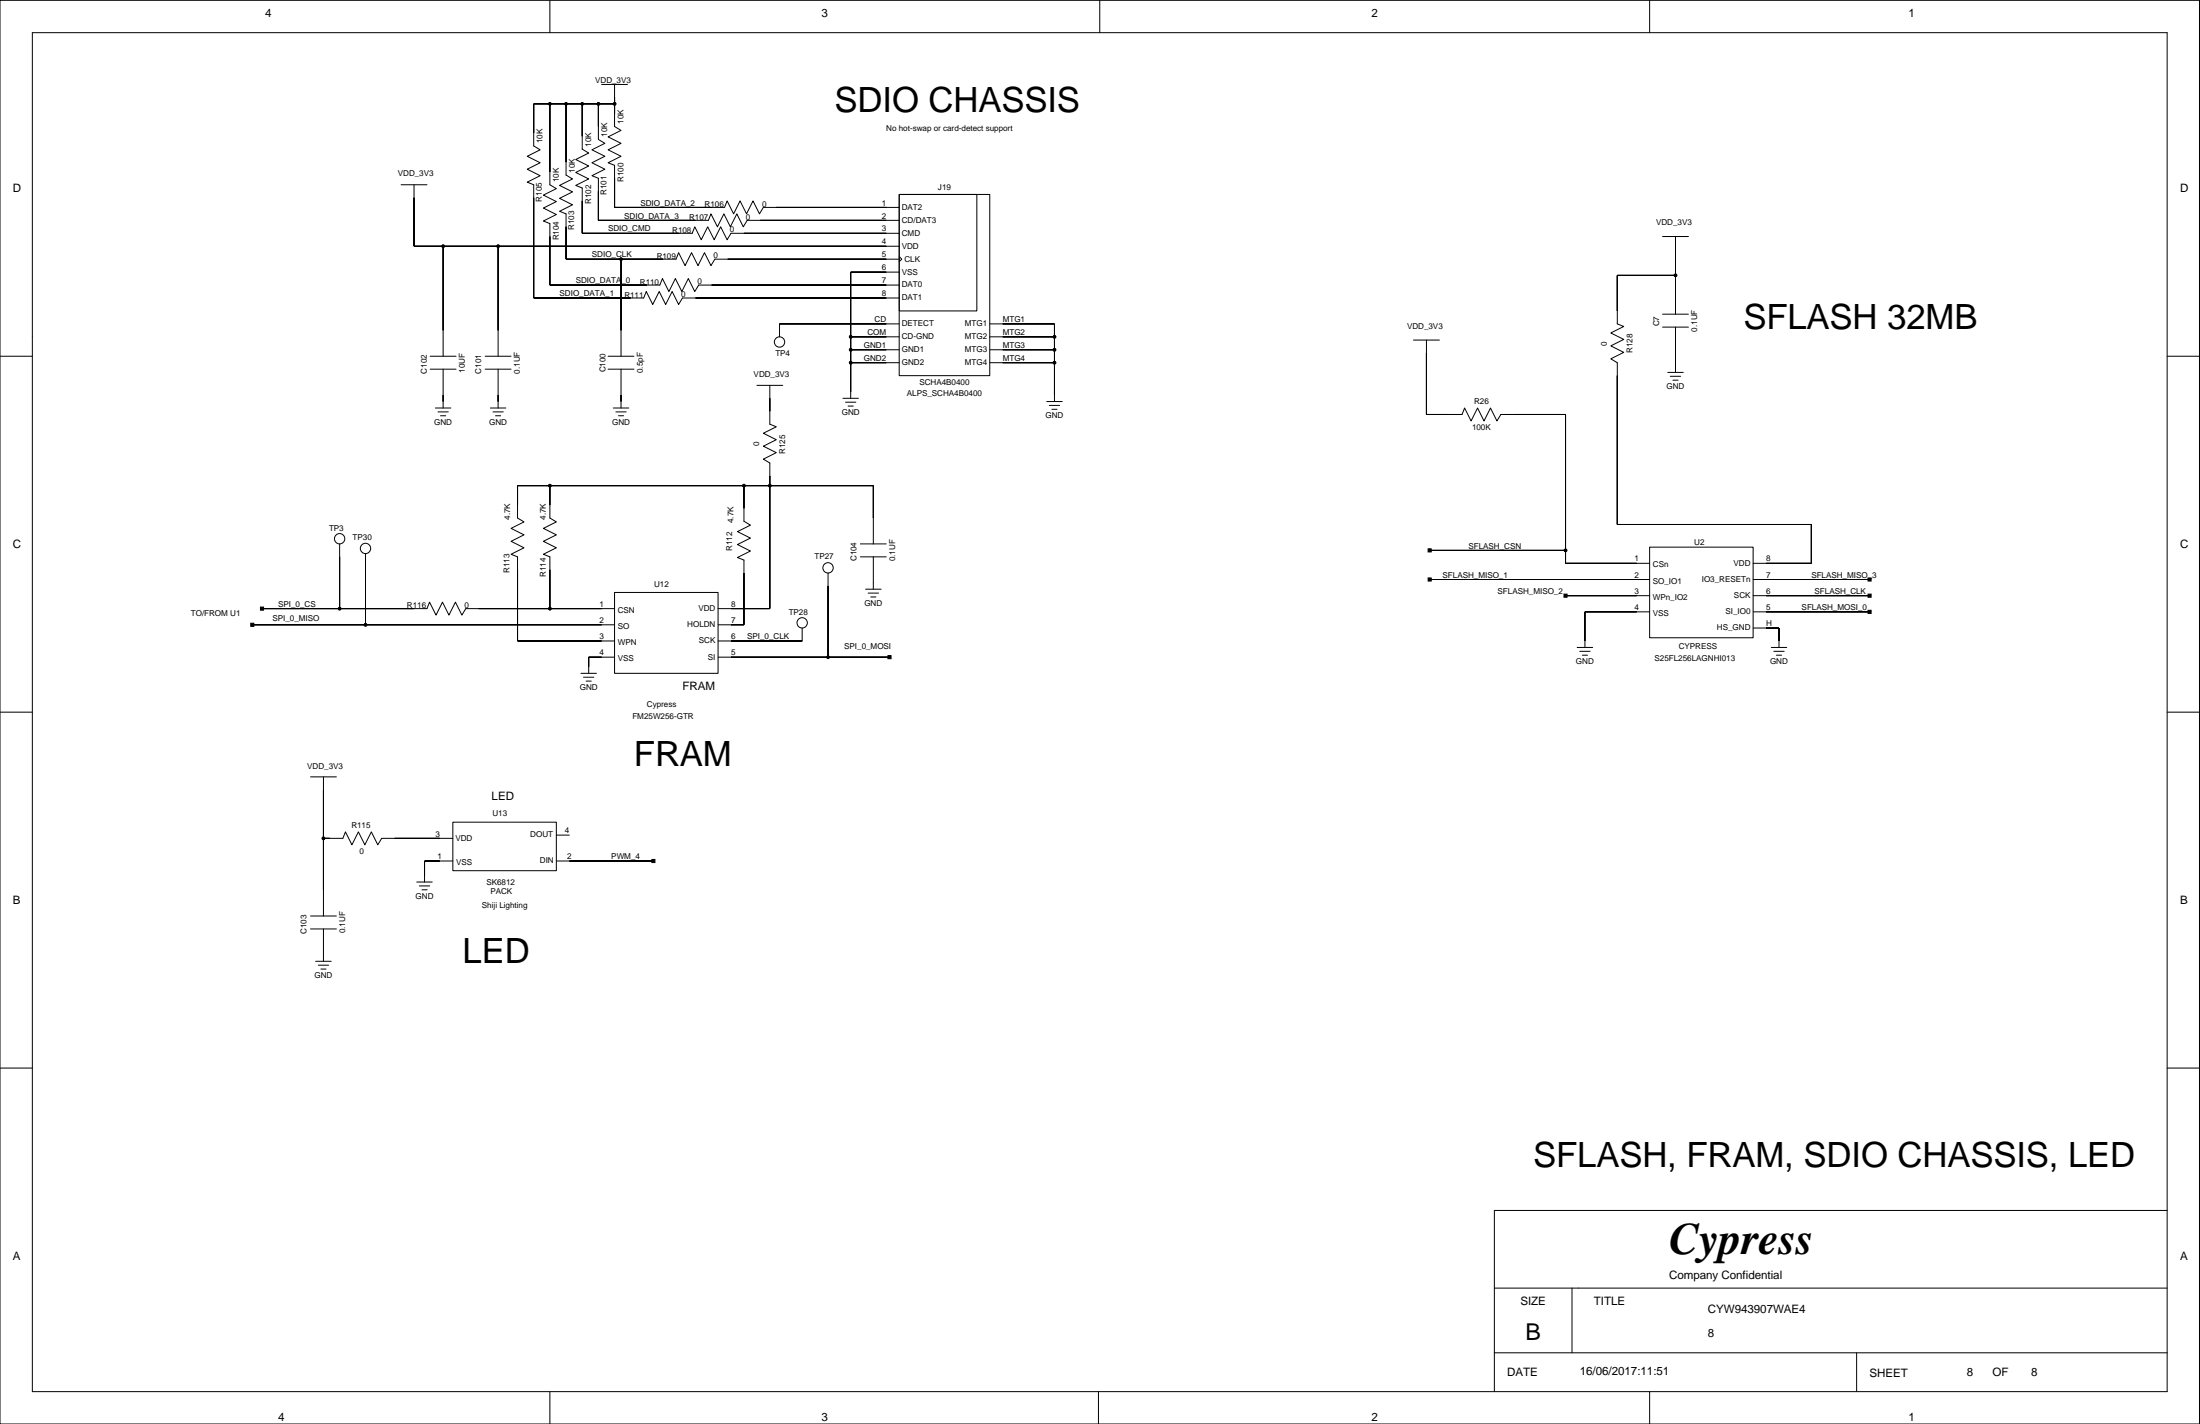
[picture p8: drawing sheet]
<svg xmlns="http://www.w3.org/2000/svg" width="432mm" height="279mm" viewBox="0 0 432 279" stroke-linecap="round" stroke-linejoin="round" font-family="sans-serif">
<g fill="none" stroke="#000" stroke-width=".2">
<path d="M0 .1h431.7v279.3h-431.7zM6.3 6.4h419.1v266.7h-419.1zM107.9 .1v6.3M118.1 16.6h5.1M120.6 16.6v8.2l1.3 .8-2.5 1.3 2.5 1.2-2.5 1.3 2.5 1.3-2.5 1.2 1.2 .5v8.3h21.6l.5-1.3 1.3 2.6 1.3-2.6 1.2 2.6 1.3-2.6 1.3 2.6 .7-1.3h26.7M215.9 .1v6.3M323.8 .1v6.3M78.7 36.3h5.1M81.3 36.3v12h95.2M107.9 20.4v15.9l1.3 .7-2.5 1.3 2.5 1.3-2.5 1.2 2.5 1.3-2.5 1.3 1.2 .5v12h21.6l.5-1.2 1.3 2.5 1.3-2.5 1.2 2.5 1.3-2.5 1.3 2.5 .7-1.3h39.4M111.1 20.4v13.9l1.3 .8-2.6 1.3 2.6 1.2-2.6 1.3 2.6 1.3-2.6 1.3 1.3 .5v8.9h21.6l.5-1.3 1.3 2.5 1.2-2.5 1.3 2.5 1.3-2.5 1.2 2.5 .8-1.2h36.2M114.3 20.4v8.9l1.2 .7-2.5 1.3 2.5 1.3-2.5 1.2 2.5 1.3-2.5 1.3 1.3 .5v8.9h21.6l.5-1.3 1.2 2.5 1.3-2.5 1.3 2.5 1.2-2.5 1.3 2.5 .8-1.2h33"/>
<path d="M117.4 20.4v7l1.3 .7-2.5 1.3 2.5 1.3-2.5 1.2 2.5 1.3-2.5 1.3 1.2 .5v8.2h21.6l.5-1.2 1.3 2.5 1.3-2.5 1.3 2.5 1.2-2.5 1.3 2.5 .8-1.3h29.8M120.6 20.4h-15.8v8.2l1.2 .8-2.5 1.3 2.5 1.2-2.5 1.3 2.5 1.3-2.5 1.2 1.3 .6v22.2h21.5l.5-1.3 1.3 2.5 1.3-2.5 1.3 2.5 1.2-2.5 1.3 2.5 .8-1.2h42.5M176.5 38.2h17.8v35.5h-17.8zM176.5 38.2h15.2v22.8h-15.2zM87 48.3v21.6M97.8 48.3v21.6M121.9 50.9v19M176.5 50.3l.5 .6-.5 .5M176.5 53.4h-9.5v24.8M326.3 46.4h5.1M328.9 54h-11.5v9.5l1.3 .6-2.5 1.2 2.5 1.3-2.5 1.3 2.5 1.2-2.5 1.3 1.2 .8v31.7h38.1v7.6h-11.4M328.9 46.4v15.2"/>
<path d="M0 69.9h6.3M84.4 69.9h5.1M84.4 72.4h5.1M87 72.4v7.7M95.2 69.9h5.1M95.2 72.4h5.1M97.8 72.4v7.7M119.4 69.9h5M119.4 72.4h5M121.9 72.4v7.7M148.6 75.6h5M151.1 75.6v7.6l1.3 .5-2.6 1.3 2.6 1.3-2.6 1.2 2.6 1.3-2.6 1.3 1.3 .7v28.6h-10.2"/>
<path d="M165.4 78.2h3.1M166 78.9h2M166.5 79.7h1M167 66.1h9.5M167 68.6h9.5M167 71.2h9.5M176.5 63.5h-23.5v2.6M194.3 66.1h12.7M194.3 63.5h12.7v15.3M194.3 68.6h12.7M194.3 71.2h12.7M205.4 78.8h3.1"/>
<path d="M205.9 79.5h2.1M277.4 66.7h5.1M280 66.7v14.6h7l.5-1.2 1.2 2.5 1.3-2.5 1.3 2.5 1.2-2.5 1.3 2.5 .8-1.3h12.7v29.2h16.5M326.3 64.2h5.1M326.3 61.6h5.1M327.3 73.1h3.1M327.8 73.8h2.1M328.3 74.6h1.1M328.9 64.2v8.9M425.4 69.9h6.3M85.5 80.1h3M86 80.8h2"/>
<path d="M86.5 81.6h1M96.2 80.1h3.1M96.8 80.8h2M97.3 81.6h1M107.9 95.3v6.3l1.3 .8-2.5 1.3 2.5 1.2-2.5 1.3 2.5 1.3-2.5 1.3 1.2 .5v10.1M120.4 80.1h3M120.9 80.8h2M121.4 81.6h1M146 95.3v7l1.3 .7-2.6 1.3 2.6 1.3-2.6 1.2 2.6 1.3-2.6 1.3 1.3 .5v12.7h-5.1M206.5 80.3h1M51.4 119.4h32.4l.5-1.3 1.3 2.6 1.2-2.6 1.3 2.6 1.3-2.6 1.3 2.6 .7-1.3h29.2M66.7 106.7v12.7"/>
<path d="M71.7 108.6v14M120.6 116.2h20.3v15.9h-20.3zM162.5 112.4v16.5M168.9 109.3h5.1M168.9 106.7h5.1M169.9 115.6h3M170.4 116.4h2M170.9 117.1h1M171.4 114.3h.1M171.4 106.7v-11.4h-69.8v6.3l1.2 .8-2.5 1.3 2.5 1.2-2.5 1.3 2.5 1.3-2.5 1.3 1.3 .5v16.5h19M171.4 109.3v6.3M280.6 113.7h43.2"/>
<path d="M280.6 108h26.7M307.3 116.9h16.5M323.8 107.4h20.3v17.7h-20.3zM344.1 116.9h22.8M344.1 113.7h22.8M0 139.7h6.3M49.5 122.6h71.1M114 132.1h3.1M114.5 132.9h2.1M115 133.6h1.1M120.6 128.9h-5.1v3.2M140.9 128.9h33.7"/>
<path d="M157.4 123.2v2.6h-16.5M309.6 127h3M310.1 127.8h2M310.6 128.6h1M323.8 120.1h-12.7v6.9M344.1 120.1h22.8M344.1 123.2h5.1v3.8M347.6 127h3.1M348.2 127.8h2M348.7 128.6h1M425.4 139.7h6.3M60.9 152.4h5.1"/>
<path d="M63.5 152.4v27.3M60.9 179.7h5.1M63.5 164.5h3.8l.5-1.3 1.3 2.6 1.2-2.6 1.3 2.6 1.3-2.6 1.3 2.6 .7-1.3h14M81.8 173.1h3M82.3 173.8h2M82.8 174.6h1M88.9 161.3h20.3v9.5h-20.3zM88.9 168.9h-5.6v4.2M109.2 168.9h19M109.2 163.9h2.5M60.9 182.3h5.1M62 188.6h3"/>
<path d="M62.5 189.4h2M63 190.1h1M63.5 187.3h.1M63.5 182.3v6.3M0 209.6h6.3M425.4 209.6h6.3M425.4 237.5h-132.1v35.6M293.3 252.7h132.1M308.5 252.7v12.7M107.9 273.1v6.3M215.6 273.1v6.3M293.3 265.4h132.1"/>
<path d="M323.8 273.1v6.3M364.4 265.4v7.7"/>
<circle cx="107.9" cy="20.4" r=".25"/>
<circle cx="111.1" cy="20.4" r=".25"/>
<circle cx="114.3" cy="20.4" r=".25"/>
<circle cx="117.4" cy="20.4" r=".25"/>
<circle cx="120.6" cy="20.4" r=".25"/>
<circle cx="87" cy="48.3" r=".25"/>
<circle cx="97.8" cy="48.3" r=".25"/>
<circle cx="121.9" cy="50.9" r=".25"/>
<circle cx="328.9" cy="54" r=".25"/>
<circle cx="153" cy="67.1" r="1.02"/>
<circle cx="167" cy="68.6" r=".25"/>
<circle cx="167" cy="66.1" r=".25"/>
<circle cx="167" cy="71.2" r=".25"/>
<circle cx="207" cy="68.6" r=".25"/>
<circle cx="207" cy="66.1" r=".25"/>
<circle cx="207" cy="71.2" r=".25"/>
<circle cx="107.9" cy="95.3" r=".25"/>
<circle cx="146" cy="95.3" r=".25"/>
<circle cx="151.1" cy="95.3" r=".25"/>
<circle cx="66.7" cy="105.7" r="1.02"/>
<circle cx="66.7" cy="119.4" r=".25"/>
<circle cx="71.7" cy="107.6" r="1.02"/>
<circle cx="107.9" cy="119.4" r=".25"/>
<circle cx="162.5" cy="111.4" r="1.02"/>
<circle cx="307.3" cy="108" r=".25"/>
<circle cx="71.7" cy="122.6" r=".25"/>
<circle cx="157.4" cy="122.2" r="1.02"/>
<circle cx="162.5" cy="128.9" r=".25"/>
<circle cx="63.5" cy="164.5" r=".25"/>
</g>
<g fill="#000" stroke="#000" stroke-width=".2">
<path d="M120.6 19.1v1.3z" fill-rule="evenodd"/>
<path d="M81.3 38.8v9.5z" fill-rule="evenodd"/>
<path d="M104.8 38.8v19.7z" fill-rule="evenodd"/>
<path d="M104.8 20.4v5.7z" fill-rule="evenodd"/>
<path d="M107.9 20.4v13.3z" fill-rule="evenodd"/>
<path d="M104.8 20.4h3.1z" fill-rule="evenodd"/>
<path d="M111.1 20.4v11.4z" fill-rule="evenodd"/>
<path d="M107.9 20.4h3.2z" fill-rule="evenodd"/>
<path d="M114.3 39.4v6.4z" fill-rule="evenodd"/>
<path d="M114.3 20.4v6.3z" fill-rule="evenodd"/>
<path d="M111.1 20.4h3.2z" fill-rule="evenodd"/>
<path d="M117.4 37.5v5.7z" fill-rule="evenodd"/>
<path d="M114.3 20.4h3.1z" fill-rule="evenodd"/>
<path d="M117.4 20.4v4.4z" fill-rule="evenodd"/>
<path d="M120.6 35v5.7z" fill-rule="evenodd"/>
<path d="M120.6 20.4v1.9z" fill-rule="evenodd"/>
<path d="M117.4 20.4h3.2z" fill-rule="evenodd"/>
<path d="M81.3 48.3h5.7z" fill-rule="evenodd"/>
<path d="M87 48.3v16.5z" fill-rule="evenodd"/>
<path d="M87 48.3h10.8z" fill-rule="evenodd"/>
<path d="M97.8 48.3v16.5z" fill-rule="evenodd"/>
<path d="M107.9 46.4v9.5z" fill-rule="evenodd"/>
<path d="M111.1 44.5v6.4z" fill-rule="evenodd"/>
<path d="M111.1 50.9h10.8z" fill-rule="evenodd"/>
<path d="M121.9 50.9v13.9z" fill-rule="evenodd"/>
<path d="M104.8 58.5h19z" fill-rule="evenodd"/>
<path d="M107.9 55.9h19.1z" fill-rule="evenodd"/>
<path d="M121.9 50.9h8.2z" fill-rule="evenodd"/>
<path d="M114.3 45.8h19z" fill-rule="evenodd"/>
<path d="M117.4 43.2h19.1z" fill-rule="evenodd"/>
<path d="M120.6 40.7h19.1z" fill-rule="evenodd"/>
<path d="M167 53.4v12.7z" fill-rule="evenodd"/>
<path d="M152.4 40.7h21.6z" fill-rule="evenodd"/>
<path d="M149.2 43.2h24.8z" fill-rule="evenodd"/>
<path d="M146 45.8h28z" fill-rule="evenodd"/>
<path d="M97.8 48.3h76.2z" fill-rule="evenodd"/>
<path d="M142.8 50.9h31.2z" fill-rule="evenodd"/>
<path d="M139.7 55.9h34.3z" fill-rule="evenodd"/>
<path d="M136.5 58.5h37.5z" fill-rule="evenodd"/>
<path d="M167 53.4h7z" fill-rule="evenodd"/>
<path d="M317.4 54v7z" fill-rule="evenodd"/>
<path d="M328.9 54v2.6z" fill-rule="evenodd"/>
<path d="M328.9 48.9v5.1z" fill-rule="evenodd"/>
<path d="M317.4 54h11.5z" fill-rule="evenodd"/>
<path d="M87 77.5v1.3z" fill-rule="evenodd"/>
<path d="M97.8 77.5v1.3z" fill-rule="evenodd"/>
<path d="M121.9 77.5v1.3z" fill-rule="evenodd"/>
<path d="M151.1 78.2v2.5z" fill-rule="evenodd"/>
<path d="M167 71.2v5.7z" fill-rule="evenodd"/>
<path d="M167 66.1v2.5z" fill-rule="evenodd"/>
<path d="M167 68.6v2.6z" fill-rule="evenodd"/>
<path d="M167 66.1h7z" fill-rule="evenodd"/>
<path d="M167 68.6h7z" fill-rule="evenodd"/>
<path d="M167 71.2h7z" fill-rule="evenodd"/>
<path d="M153 63.5h21z" fill-rule="evenodd"/>
<path d="M196.8 68.6h10.2z" fill-rule="evenodd"/>
<path d="M207 68.6v2.6z" fill-rule="evenodd"/>
<path d="M196.8 71.2h10.2z" fill-rule="evenodd"/>
<path d="M196.8 66.1h10.2z" fill-rule="evenodd"/>
<path d="M207 66.1v2.5z" fill-rule="evenodd"/>
<path d="M207 63.5v2.6z" fill-rule="evenodd"/>
<path d="M207 71.2v6.3z" fill-rule="evenodd"/>
<path d="M196.8 63.5h10.2z" fill-rule="evenodd"/>
<path d="M280 69.3v12z" fill-rule="evenodd"/>
<path d="M317.4 73.7v29.2z" fill-rule="evenodd"/>
<path d="M328.9 69.3v2.5z" fill-rule="evenodd"/>
<path d="M101.6 95.3v3.8z" fill-rule="evenodd"/>
<path d="M101.6 95.3h6.3z" fill-rule="evenodd"/>
<path d="M107.9 95.3v3.8z" fill-rule="evenodd"/>
<path d="M146 95.3v4.4z" fill-rule="evenodd"/>
<path d="M107.9 95.3h38.1z" fill-rule="evenodd"/>
<path d="M151.1 93.4v1.9z" fill-rule="evenodd"/>
<path d="M146 95.3h5.1z" fill-rule="evenodd"/>
<path d="M151.1 95.3v24.1z" fill-rule="evenodd"/>
<path d="M171.4 95.3v6.3z" fill-rule="evenodd"/>
<path d="M151.1 95.3h20.3z" fill-rule="evenodd"/>
<path d="M280 81.3h4.4z" fill-rule="evenodd"/>
<path d="M297.1 81.3h10.2z" fill-rule="evenodd"/>
<path d="M307.3 81.3v26.7z" fill-rule="evenodd"/>
<path d="M51.1 119.1h.6v.6h-.6z" fill-rule="evenodd"/>
<path d="M51.4 119.4h15.3z" fill-rule="evenodd"/>
<path d="M66.7 109.3v10.1z" fill-rule="evenodd"/>
<path d="M71.7 111.2v11.4z" fill-rule="evenodd"/>
<path d="M66.7 119.4h14.6z" fill-rule="evenodd"/>
<path d="M101.6 111.8v14z" fill-rule="evenodd"/>
<path d="M107.9 111.8v7.6z" fill-rule="evenodd"/>
<path d="M94 119.4h13.9z" fill-rule="evenodd"/>
<path d="M107.9 119.4h10.2z" fill-rule="evenodd"/>
<path d="M146 112.4v10.2z" fill-rule="evenodd"/>
<path d="M143.5 119.4h7.6z" fill-rule="evenodd"/>
<path d="M162.5 115v13.9z" fill-rule="evenodd"/>
<path d="M280.3 113.4h.6v.6h-.6z" fill-rule="evenodd"/>
<path d="M280.3 107.7h.6v.6h-.6z" fill-rule="evenodd"/>
<path d="M307 116.6h.6v.6h-.6z" fill-rule="evenodd"/>
<path d="M280.6 108h26.7z" fill-rule="evenodd"/>
<path d="M307.3 108v2.5z" fill-rule="evenodd"/>
<path d="M280.6 113.7h40.6z" fill-rule="evenodd"/>
<path d="M307.3 116.9h13.9z" fill-rule="evenodd"/>
<path d="M307.3 110.5h13.9z" fill-rule="evenodd"/>
<path d="M346.6 110.5h8.9z" fill-rule="evenodd"/>
<path d="M355.5 102.9v7.6z" fill-rule="evenodd"/>
<path d="M317.4 102.9h38.1z" fill-rule="evenodd"/>
<path d="M366.6 116.6h.7v.6h-.7z" fill-rule="evenodd"/>
<path d="M366.6 113.4h.7v.6h-.7z" fill-rule="evenodd"/>
<path d="M346.6 116.9h20.3z" fill-rule="evenodd"/>
<path d="M346.6 113.7h20.3z" fill-rule="evenodd"/>
<path d="M49.2 122.3h.6v.6h-.6z" fill-rule="evenodd"/>
<path d="M49.5 122.6h22.2z" fill-rule="evenodd"/>
<path d="M115.5 128.9v1.9z" fill-rule="evenodd"/>
<path d="M71.7 122.6h46.4z" fill-rule="evenodd"/>
<path d="M115.5 128.9h2.6z" fill-rule="evenodd"/>
<path d="M101.6 125.8h16.5z" fill-rule="evenodd"/>
<path d="M143.5 122.6h2.5z" fill-rule="evenodd"/>
<path d="M143.5 125.8h13.9z" fill-rule="evenodd"/>
<path d="M143.5 128.9h19z" fill-rule="evenodd"/>
<path d="M174.3 128.6h.6v.6h-.6z" fill-rule="evenodd"/>
<path d="M162.5 128.9h12.1z" fill-rule="evenodd"/>
<path d="M311.1 120.1v5.7z" fill-rule="evenodd"/>
<path d="M311.1 120.1h10.1z" fill-rule="evenodd"/>
<path d="M346.6 123.2h2.6z" fill-rule="evenodd"/>
<path d="M349.2 123.2v2.6z" fill-rule="evenodd"/>
<path d="M366.6 119.7h.7v.7h-.7z" fill-rule="evenodd"/>
<path d="M346.6 120.1h20.3z" fill-rule="evenodd"/>
<path d="M63.5 155v9.5z" fill-rule="evenodd"/>
<path d="M63.5 164.5v10.1z" fill-rule="evenodd"/>
<path d="M63.5 164.5h1.3z" fill-rule="evenodd"/>
<path d="M83.3 168.9v2.9z" fill-rule="evenodd"/>
<path d="M77.5 164.5h8.8z" fill-rule="evenodd"/>
<path d="M83.3 168.9h3z" fill-rule="evenodd"/>
<path d="M127.9 168.6h.6v.6h-.6z" fill-rule="evenodd"/>
<path d="M111.7 168.9h16.5z" fill-rule="evenodd"/>
<circle cx="107.9" cy="20.4" r=".25"/>
<circle cx="111.1" cy="20.4" r=".25"/>
<circle cx="114.3" cy="20.4" r=".25"/>
<circle cx="117.4" cy="20.4" r=".25"/>
<circle cx="120.6" cy="20.4" r=".25"/>
<circle cx="87" cy="48.3" r=".25"/>
<circle cx="97.8" cy="48.3" r=".25"/>
<circle cx="121.9" cy="50.9" r=".25"/>
<circle cx="328.9" cy="54" r=".25"/>
<circle cx="167" cy="68.6" r=".25"/>
<circle cx="167" cy="66.1" r=".25"/>
<circle cx="167" cy="71.2" r=".25"/>
<circle cx="207" cy="68.6" r=".25"/>
<circle cx="207" cy="66.1" r=".25"/>
<circle cx="207" cy="71.2" r=".25"/>
<circle cx="107.9" cy="95.3" r=".25"/>
<circle cx="146" cy="95.3" r=".25"/>
<circle cx="151.1" cy="95.3" r=".25"/>
<circle cx="66.7" cy="119.4" r=".25"/>
<circle cx="107.9" cy="119.4" r=".25"/>
<circle cx="307.3" cy="108" r=".25"/>
<circle cx="71.7" cy="122.6" r=".25"/>
<circle cx="162.5" cy="128.9" r=".25"/>
<circle cx="63.5" cy="164.5" r=".25"/>
</g>
<text font-size="8.8" x="327.6" y="246.1">Cypress</text>
<g font-size="6.8">
<text x="163.8" y="22">SDIO CHASSIS</text>
<text x="342.2" y="64.5">SFLASH 32MB</text>
<text x="124.4" y="150.2">FRAM</text>
<text x="90.8" y="189">LED</text>
<text x="300.9" y="229">SFLASH, FRAM, SDIO CHASSIS, LED</text>
</g>
<text font-size="4.6" x="299.4" y="263">B</text>
<g font-size="2.3">
<text x="52.1" y="3.4">4</text>
<text x="161.3" y="3.4">3</text>
<text x="269.2" y="3.4">2</text>
<text x="374.6" y="3.4">1</text>
<text x="2.5" y="37.6">D</text>
<text x="427.9" y="37.6">D</text>
<text x="2.5" y="107.5">C</text>
<text x="427.9" y="107.5">C</text>
<text x="134" y="135.4">FRAM</text>
<text x="96.5" y="157">LED</text>
<text x="2.5" y="177.3">B</text>
<text x="427.9" y="177.3">B</text>
<text x="2.5" y="247.1">A</text>
<text x="327.6" y="250.9">Company Confidential</text>
<text x="427.9" y="247.1">A</text>
<text x="298.4" y="256">SIZE</text>
<text x="312.8" y="256">TITLE</text>
<text x="335.2" y="257.6">CYW943907WAE4</text>
<text x="335.2" y="262.4">8</text>
<text x="310.1" y="269.7">16/06/2017:11:51</text>
<text x="386" y="270">8</text>
<text x="398.7" y="270">8</text>
<text x="295.8" y="270">DATE</text>
<text x="366.9" y="270.2">SHEET</text>
<text x="391.1" y="270">OF</text>
<text x="54.6" y="278.9">4</text>
<text x="161.3" y="278.9">3</text>
<text x="269.2" y="278.9">2</text>
<text x="374.6" y="278.9">1</text>
</g>
<g font-size="1.6">
<text x="116.8" y="16.2">VDD_3V3</text>
<text x="106.5" y="28.1" transform="rotate(-90 106.5 28.1)">10K</text>
<text x="116" y="28.8" transform="rotate(-90 116 28.8)">10K</text>
<text x="119.2" y="26.9" transform="rotate(-90 119.2 26.9)">10K</text>
<text x="122.4" y="24.3" transform="rotate(-90 122.4 24.3)">10K</text>
<text x="174" y="25.7">No hot-swap or card-detect support</text>
<text x="78.1" y="34.6">VDD_3V3</text>
<text x="109.7" y="35.8" transform="rotate(-90 109.7 35.8)">10K</text>
<text x="112.8" y="33.8" transform="rotate(-90 112.8 33.8)">10K</text>
<text x="122.4" y="35.7" transform="rotate(-90 122.4 35.7)">R100</text>
<text x="106.4" y="39.5" transform="rotate(-90 106.4 39.5)">R105</text>
<text x="116" y="40" transform="rotate(-90 116 40)">R102</text>
<text x="119.1" y="38.3" transform="rotate(-90 119.1 38.3)">R101</text>
<text x="125.7" y="40.3">SDIO_DATA_2</text>
<text x="138.3" y="40.7">R106</text>
<text x="149.6" y="40.5">0</text>
<text x="173.1" y="40.3">1</text>
<text x="177" y="41.2">DAT2</text>
<text x="184.1" y="37.4">J19</text>
<text x="109.7" y="47.2" transform="rotate(-90 109.7 47.2)">R104</text>
<text x="112.7" y="45.1" transform="rotate(-90 112.7 45.1)">R103</text>
<text x="119.4" y="45.4">SDIO_CMD</text>
<text x="122.5" y="42.9">SDIO_DATA_3</text>
<text x="131.9" y="45.7">R108</text>
<text x="135.2" y="43.2">R107</text>
<text x="143.2" y="45.6">0</text>
<text x="146.4" y="43.1">0</text>
<text x="173.1" y="48">4</text>
<text x="173.1" y="45.4">3</text>
<text x="173.1" y="42.9">2</text>
<text x="177" y="43.7">CD/DAT3</text>
<text x="177" y="46.2">CMD</text>
<text x="325" y="44.1">VDD_3V3</text>
<text x="116.2" y="50.5">SDIO_CLK</text>
<text x="128.9" y="50.8">R109</text>
<text x="140.1" y="50.7">0</text>
<text x="173.1" y="53">6</text>
<text x="173.1" y="50.5">5</text>
<text x="177" y="48.8">VDD</text>
<text x="177" y="53.9">VSS</text>
<text x="177.5" y="51.3">CLK</text>
<text x="109.8" y="58.1">SDIO_DATA_1</text>
<text x="113" y="55.6">SDIO_DATA_0</text>
<text x="122.5" y="58.4">R111</text>
<text x="125.6" y="55.9">R110</text>
<text x="133.7" y="58.3">0</text>
<text x="136.9" y="55.8">0</text>
<text x="173.1" y="58.1">8</text>
<text x="173.1" y="55.6">7</text>
<text x="177" y="56.4">DAT0</text>
<text x="177" y="58.9">DAT1</text>
<text x="170.3" y="65.7">COM</text>
<text x="171.7" y="63.2">CD</text>
<text x="177" y="64">DETECT</text>
<text x="189.4" y="64">MTG1</text>
<text x="196.8" y="65.7">MTG2</text>
<text x="196.8" y="63.2">MTG1</text>
<text x="276.2" y="64.5">VDD_3V3</text>
<text x="325.6" y="64.1" transform="rotate(-90 325.6 64.1)">C7</text>
<text x="333.1" y="65.1" transform="rotate(-90 333.1 65.1)">0.1UF</text>
<text x="152.2" y="69.9">TP4</text>
<text x="169.6" y="70.8">GND2</text>
<text x="169.6" y="68.3">GND1</text>
<text x="177" y="66.6">CD-GND</text>
<text x="177" y="69.1">GND1</text>
<text x="177" y="71.6">GND2</text>
<text x="189.4" y="69.1">MTG3</text>
<text x="189.4" y="71.6">MTG4</text>
<text x="189.4" y="66.6">MTG2</text>
<text x="196.8" y="70.8">MTG4</text>
<text x="196.8" y="68.3">MTG3</text>
<text x="315.4" y="67.8" transform="rotate(-90 315.4 67.8)">0</text>
<text x="320.4" y="69.2" transform="rotate(-90 320.4 69.2)">R128</text>
<text x="83.8" y="73.3" transform="rotate(-90 83.8 73.3)">C102</text>
<text x="91.3" y="73.1" transform="rotate(-90 91.3 73.1)">10UF</text>
<text x="94.4" y="73.3" transform="rotate(-90 94.4 73.3)">C101</text>
<text x="102.1" y="73.3" transform="rotate(-90 102.1 73.3)">0.1UF</text>
<text x="118.8" y="73.1" transform="rotate(-90 118.8 73.1)">C100</text>
<text x="126.2" y="73.2" transform="rotate(-90 126.2 73.2)">0.5pF</text>
<text x="147.9" y="74">VDD_3V3</text>
<text x="178" y="77.7">ALPS_SCHA4B0400</text>
<text x="180.5" y="75.5">SCHA4B0400</text>
<text x="327.1" y="76.3">GND</text>
<text x="85.2" y="83.3">GND</text>
<text x="96" y="83.3">GND</text>
<text x="120.1" y="83.3">GND</text>
<text x="165.2" y="81.4">GND</text>
<text x="205.2" y="82.1">GND</text>
<text x="289.3" y="79.3">R26</text>
<text x="149" y="87.6" transform="rotate(-90 149 87.6)">0</text>
<text x="154.1" y="89.1" transform="rotate(-90 154.1 89.1)">R125</text>
<text x="288.9" y="84.3">100K</text>
<text x="100.1" y="102" transform="rotate(-90 100.1 102)">4.7K</text>
<text x="107.1" y="102" transform="rotate(-90 107.1 102)">4.7K</text>
<text x="64.6" y="104.1">TP3</text>
<text x="69.2" y="105.9">TP30</text>
<text x="144" y="102.6" transform="rotate(-90 144 102.6)">4.7K</text>
<text x="288.2" y="107.6">SFLASH_CSN</text>
<text x="332.5" y="106.9">U2</text>
<text x="100" y="112.4" transform="rotate(-90 100 112.4)">R113</text>
<text x="107.1" y="113.2" transform="rotate(-90 107.1 113.2)">R114</text>
<text x="143.7" y="108.1" transform="rotate(-90 143.7 108.1)">R112</text>
<text x="159.9" y="109.7">TP27</text>
<text x="168.1" y="110.1" transform="rotate(-90 168.1 110.1)">C104</text>
<text x="175.7" y="110.1" transform="rotate(-90 175.7 110.1)">0.1UF</text>
<text x="283.1" y="113.3">SFLASH_MISO_1</text>
<text x="320.8" y="113.3">2</text>
<text x="320.8" y="110.2">1</text>
<text x="324.4" y="111.3">CSn</text>
<text x="340.2" y="111">VDD</text>
<text x="346.6" y="113.3">7</text>
<text x="346.6" y="110.2">8</text>
<text x="355.5" y="113.3">SFLASH_MISO_3</text>
<text x="54.6" y="119.1">SPI_0_CS</text>
<text x="79.9" y="119.4">R116</text>
<text x="91.2" y="119.3">0</text>
<text x="117.6" y="119.1">1</text>
<text x="128.4" y="115.3">U12</text>
<text x="137.1" y="119.9">VDD</text>
<text x="143.5" y="119.1">8</text>
<text x="169.7" y="118.9">GND</text>
<text x="293.9" y="116.5">SFLASH_MISO_2</text>
<text x="320.8" y="116.5">3</text>
<text x="320.8" y="119.7">4</text>
<text x="324.4" y="114.5">SO_IO1</text>
<text x="324.4" y="117.7">WPn_IO2</text>
<text x="334" y="114.2">IO3_RESETn</text>
<text x="340.3" y="117.4">SCK</text>
<text x="346.6" y="119.7">5</text>
<text x="346.6" y="116.5">6</text>
<text x="353.6" y="119.7">SFLASH_MOSI_0</text>
<text x="356.2" y="116.5">SFLASH_CLK</text>
<text x="37.5" y="121">TO/FROM U1</text>
<text x="53.5" y="121.9">SPI_0_MISO</text>
<text x="117.6" y="122.2">2</text>
<text x="117.6" y="125.4">3</text>
<text x="121.3" y="120.2">CSN</text>
<text x="121.3" y="123.4">SO</text>
<text x="134.9" y="123.1">HOLDN</text>
<text x="143.5" y="125.4">6</text>
<text x="143.5" y="122.2">7</text>
<text x="146.7" y="125.4">SPI_0_CLK</text>
<text x="154.8" y="120.7">TP28</text>
<text x="324.4" y="120.8">VSS</text>
<text x="337" y="123.7">HS_GND</text>
<text x="338.7" y="120.5">SI_IO0</text>
<text x="346.6" y="122.9">H</text>
<text x="117.6" y="128.6">4</text>
<text x="121.3" y="126.6">WPN</text>
<text x="121.3" y="129.7">VSS</text>
<text x="137.2" y="126.2">SCK</text>
<text x="138.9" y="129.4">SI</text>
<text x="143.5" y="128.6">5</text>
<text x="165.7" y="127.3">SPI_0_MOSI</text>
<text x="309.3" y="130.3">GND</text>
<text x="324.8" y="129.7">S25FL256LAGNHI013</text>
<text x="329.5" y="127.3">CYPRESS</text>
<text x="347.4" y="130.3">GND</text>
<text x="113.8" y="135.4">GND</text>
<text x="124.1" y="141.2">FM25W256-GTR</text>
<text x="127" y="138.7">Cypress</text>
<text x="60.3" y="150.8">VDD_3V3</text>
<text x="96.6" y="160.2">U13</text>
<text x="69" y="162.6">R115</text>
<text x="70.5" y="167.6">0</text>
<text x="85.5" y="164.1">3</text>
<text x="89.4" y="165">VDD</text>
<text x="104.1" y="164.1">DOUT</text>
<text x="110.9" y="163.5">4</text>
<text x="85.9" y="168.6">1</text>
<text x="89.5" y="169.7">VSS</text>
<text x="95.5" y="173.7">SK6812</text>
<text x="106" y="169.4">DIN</text>
<text x="111.3" y="168.6">2</text>
<text x="120" y="168.6">PWM_4</text>
<text x="81.6" y="176.3">GND</text>
<text x="94.6" y="178.1">Shiji Lighting</text>
<text x="96.3" y="175.4">PACK</text>
<text x="60.2" y="183.3" transform="rotate(-90 60.2 183.3)">C103</text>
<text x="67.8" y="183.1" transform="rotate(-90 67.8 183.1)">0.1UF</text>
<text x="61.7" y="191.9">GND</text>
</g>
</svg>
